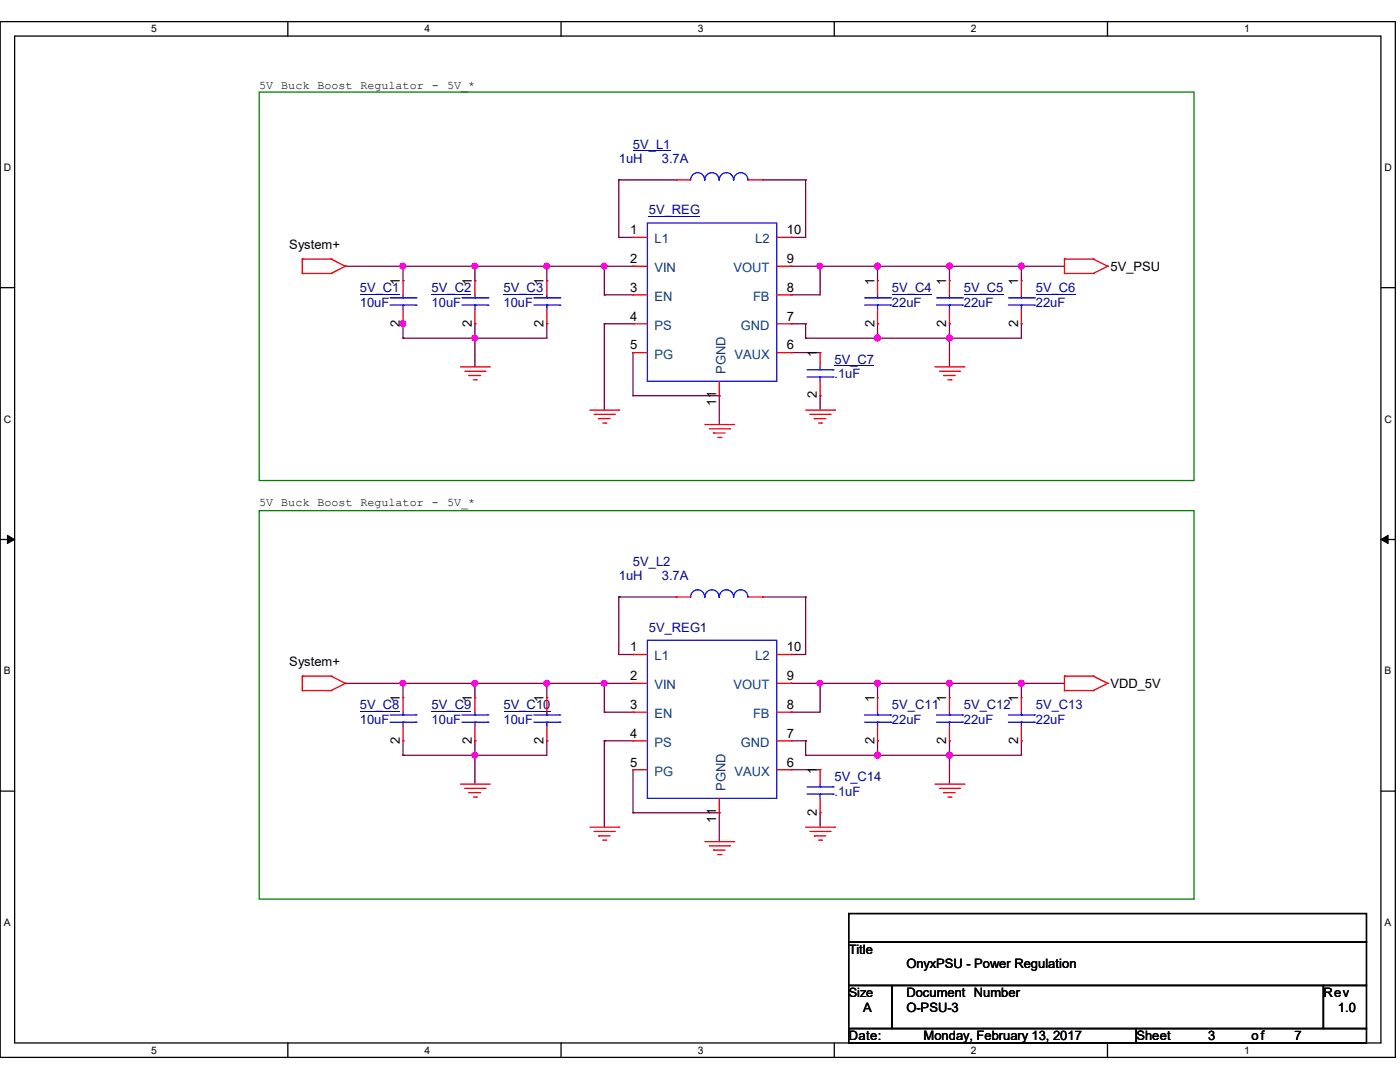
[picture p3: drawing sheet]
<svg xmlns="http://www.w3.org/2000/svg" width="279mm" height="216mm" viewBox="0 0 279 216" stroke-linecap="round" stroke-linejoin="round" font-family="sans-serif">
<path d="M0 4.3h278.5v206.7h-278.5zM2.9 7.2h272.7v200.9h-272.7z" fill="none" stroke="#000" stroke-width=".25"/>
<g fill="#fff">
<path d="M30.2 4.6h1.1v2.3h-1.1z"/>
<path d="M30.2 208.4h1.1v2.3h-1.1z"/>
</g>
<path d="M57.4 4.3v2.9M57.4 208.1v2.9" fill="none" stroke="#000" stroke-width=".25"/>
<g fill="#fff">
<path d="M84.7 4.6h1.1v2.3h-1.1z"/>
<path d="M84.7 208.4h1.1v2.3h-1.1z"/>
</g>
<path d="M112 4.3v2.9M112 208.1v2.9" fill="none" stroke="#000" stroke-width=".25"/>
<g fill="#fff">
<path d="M139.2 4.6h1.1v2.3h-1.1z"/>
<path d="M139.2 208.4h1.1v2.3h-1.1z"/>
</g>
<path d="M166.5 4.3v2.9M166.5 208.1v2.9" fill="none" stroke="#000" stroke-width=".25"/>
<g fill="#fff">
<path d="M193.8 4.6h1.1v2.3h-1.1z"/>
<path d="M193.8 208.4h1.1v2.3h-1.1z"/>
</g>
<path d="M221 4.3v2.9M221 208.1v2.9" fill="none" stroke="#000" stroke-width=".25"/>
<g fill="#fff">
<path d="M248.3 4.6h1.1v2.3h-1.1z"/>
<path d="M248.3 208.4h1.1v2.3h-1.1z"/>
<path d="M.8 32.3h1.4v2.2h-1.4z"/>
<path d="M276.3 32.3h1.4v2.2h-1.4z"/>
<path d="M.8 82.5h1.4v2.3h-1.4z"/>
<path d="M276.3 82.5h1.4v2.3h-1.4z"/>
</g>
<path d="M0 57.4h2.9M275.6 57.4h2.9" fill="none" stroke="#000" stroke-width=".25"/>
<g fill="#fff">
<path d="M.8 132.8h1.3v2.2h-1.3z"/>
<path d="M276.3 132.8h1.3v2.2h-1.3z"/>
</g>
<path d="M0 107.7h2.9M275.6 107.7h2.9" fill="none" stroke="#000" stroke-width=".25"/>
<path d="M1.5 106.8l1.4 .9-1.4 .8zM275.6 107.7l1.4-.9v1.7z" fill="#000" stroke="#000" stroke-width=".2"/>
<g fill="#fff">
<path d="M.8 183h1.3v2.2h-1.3z"/>
<path d="M276.3 183h1.3v2.2h-1.3z"/>
</g>
<path d="M0 157.9h2.9M275.6 157.9h2.9M169.4 182.3h103.3v5.7h-103.3zM169.4 188h103.3v8.6h-103.3zM169.4 196.6h8.6v8.6h-8.6zM178 196.6h86.1v8.6h-86.1zM264.1 196.6h8.6v8.6h-8.6zM169.4 205.2h57.4v2.9h-57.4zM226.8 205.2h45.9v2.9h-45.9z" fill="none" stroke="#000" stroke-width=".25"/>
<path d="M51.7 18.4h186.6v77.5h-186.6zM51.7 101.9h186.6v77.5h-186.6z" fill="none" stroke="#008000" stroke-width=".25"/>
<g fill="none" stroke="#800040" stroke-width=".25">
<path d="M123.5 35.9h.1M123.5 35.9v11.5M123.5 35.9h11.5M152.2 35.9h.1M152.2 35.9h8.6M160.8 35.9h.1M160.8 35.9v11.5h-2.9M68.9 53.1h.1M68.9 53.1h57.4M80.4 53.1h.1M80.4 56h.1M80.4 53.1v2.9"/>
<path d="M94.8 53.1h.1M94.8 56h.1M94.8 53.1v2.9M109.1 56h.1M109.1 53.1h.1M109.1 53.1v2.9M120.6 58.8h.1M120.6 53.1h.1M120.6 58.8h5.7M120.6 53.1v5.7M123.5 47.4h.1M123.5 47.4h2.8"/>
<path d="M157.9 53.1h.1M157.9 58.8h.1M157.9 47.4h.1M157.9 53.1h54.5M163.7 53.1h.1M163.7 53.1v5.7h-5.8M175.1 53.1h.1M175.1 53.1v2.9M189.5 53.1h.1M189.5 53.1v2.9M203.8 53.1h.1M203.8 53.1v2.9"/>
<path d="M80.4 67.5h.1M80.4 64.6h.1M80.4 64.3v3.2M94.8 67.5h.1M94.8 64.6h.1M94.8 64.6v8.6M109.1 64.6h.1M109.1 64.6v2.9h-28.7M120.6 64.6h.1M120.6 64.6h5.7M120.6 64.6v17.2M126.3 70.4h.1"/>
<path d="M126.3 79h.1M126.3 70.4v8.6M126.3 79h17.3M143.6 79h.1M143.6 79v5.7M157.9 70.4h.1M157.9 64.6h.1M157.9 70.4h5.8M157.9 64.6h2.9M160.8 67.5h.1M160.8 64.6h.1M160.8 64.6v2.9"/>
<path d="M163.7 79h.1M163.7 79v2.8M175.1 64.6h.1M175.1 67.5h.1M175.1 64.6v2.9M189.5 67.5h.1M189.5 64.6h.1M189.5 64.6v8.6M203.8 64.6h.1M203.8 64.6v2.9h-43M123.5 119.1h.1M123.5 119.1v11.5h2.8"/>
<path d="M123.5 119.1h11.5M152.2 119.1h.1M152.2 119.1h8.6M160.8 119.1h.1M160.8 119.1v11.5h-2.9M68.9 136.4h.1M68.9 136.4h57.4M80.4 136.4h.1M80.4 136.4v2.8M94.8 136.4h.1M94.8 136.4v2.8M109.1 136.4h.1"/>
<path d="M109.1 136.4v2.8M120.6 136.4h.1M120.6 136.4v5.7M126.3 130.6h.1M157.9 136.4h.1M157.9 130.6h.1M157.9 136.4h54.5M163.7 136.4h.1M163.7 136.4v5.7h-5.8M175.1 136.4h.1M175.1 136.4v2.8M189.5 136.4h.1"/>
<path d="M189.5 136.4v2.8M203.8 136.4h.1M203.8 136.4v2.8M80.4 150.7h.1M80.4 147.8h.1M80.4 147.8v2.9M94.8 147.8h.1M94.8 150.7h.1M94.8 147.8v8.7M109.1 147.8h.1M109.1 147.8v2.9h-28.7M120.6 147.8h.1"/>
<path d="M120.6 142.1h.1M120.6 147.8v17.3M120.6 147.8h5.7M120.6 142.1h5.7M126.3 153.6h.1M126.3 153.6v8.6M157.9 153.6h.1M157.9 142.1h.1M157.9 153.6h5.8M157.9 147.8h2.9M160.8 147.8h.1M160.8 150.7h.1"/>
<path d="M160.8 147.8v2.9M175.1 147.8h.1M175.1 150.7h.1M175.1 147.8v2.9M189.5 150.7h.1M189.5 147.8h.1M189.5 147.8v8.7M203.8 147.8h.1M203.8 147.8v2.9h-43M126.3 162.2h.1M126.3 162.2h17.3M143.6 162.2h.1"/>
<path d="M143.6 162.2v5.7M163.7 162.2h.1M163.7 162.2v2.9"/>
</g>
<g fill="#f0f" stroke="#f0f" stroke-width=".25">
<circle cx="109.1" cy="53.1" r=".55"/>
<circle cx="94.7" cy="53.1" r=".55"/>
<circle cx="189.5" cy="53.1" r=".57"/>
<circle cx="175.1" cy="53.1" r=".57"/>
<circle cx="163.6" cy="53.1" r=".55"/>
<circle cx="120.6" cy="53.1" r=".55"/>
<circle cx="80.4" cy="64.6" r=".55"/>
<circle cx="94.7" cy="67.4" r=".55"/>
<circle cx="80.4" cy="53.1" r=".55"/>
<circle cx="203.8" cy="53.1" r=".57"/>
<circle cx="189.5" cy="67.4" r=".57"/>
<circle cx="175.1" cy="67.4" r=".57"/>
<circle cx="109.1" cy="136.3" r=".55"/>
<circle cx="94.7" cy="136.3" r=".55"/>
<circle cx="163.6" cy="136.3" r=".55"/>
<circle cx="189.5" cy="136.3" r=".57"/>
<circle cx="175.1" cy="136.3" r=".57"/>
<circle cx="120.6" cy="136.3" r=".55"/>
<circle cx="94.7" cy="150.7" r=".55"/>
<circle cx="80.4" cy="136.3" r=".55"/>
<circle cx="203.8" cy="136.3" r=".57"/>
<circle cx="189.5" cy="150.7" r=".57"/>
<circle cx="175.1" cy="150.7" r=".57"/>
</g>
<g fill="none" stroke="#f00" stroke-width=".25">
<path d="M135 35.9h.1M135 35.9h2.8M149.3 35.9h2.9M152.2 35.9h.1M60.3 54.6h.1M60.3 51.7h.1M60.3 51.7h5.8M60.3 54.6h5.8M60.3 51.7v2.9M66.1 51.7h.1M66.1 54.6h.1M66.1 51.7l2.8 1.4"/>
<path d="M68.9 53.1h.1M68.9 53.1l-2.8 1.5M80.4 56h.1M80.4 56v2.8M94.8 56h.1M94.8 56v2.8M109.1 56h.1M109.1 56v2.8M126.3 47.4h.1M126.3 53.1h.1M126.3 58.8h.1M126.3 47.4h2.9"/>
<path d="M126.3 53.1h2.9M126.3 58.8h2.9M155 47.4h2.9M155 53.1h2.9M155 58.8h2.9M157.9 47.4h.1M157.9 58.8h.1M157.9 53.1h.1M175.1 56h.1M175.1 56v2.8M189.5 56h.1M189.5 56v2.8"/>
<path d="M203.8 56h.1M203.8 56v2.8M212.4 54.6h.1M212.4 51.7h.1M212.4 51.7h5.8M212.4 54.6h5.8M212.4 51.7v2.9M218.2 51.7h.1M218.2 54.6h.1M218.2 51.7l2.9 1.4M221.1 53.1h.1M221.1 53.1l-2.9 1.5"/>
<path d="M80.4 64.6h.1M80.4 61.7v2.9M91.9 73.2h5.7M92.8 74.1h4M93.6 74.9h.1M93.6 74.9h2.3M94.5 75.8h.5M94.8 64.6h.1M94.8 61.7v2.9M95 75.8h.1M96.8 74.1h.1M97.6 73.2h.1"/>
<path d="M109.1 64.6h.1M109.1 61.7v2.9M126.3 64.6h.1M126.3 70.4h.1M126.3 64.6h2.9M126.3 70.4h2.9M143.6 79h.1M143.6 76.1v2.9M155 64.6h2.9M155 70.4h2.9M157.9 70.4h.1M157.9 64.6h.1"/>
<path d="M163.7 70.4h.1M163.7 79h.1M163.7 70.4v2.8M163.7 76.1v2.9M175.1 64.6h.1M175.1 61.7v2.9M186.6 73.2h5.8M187.5 74.1h4M188.3 74.9h.1M188.3 74.9h2.3M189.2 75.8h.6M189.5 64.6h.1"/>
<path d="M189.5 61.7v2.9M189.8 75.8h.1M191.5 74.1h.1M192.4 73.2h.1M203.8 64.6h.1M203.8 61.7v2.9M117.7 81.8h5.8M118.6 82.7h4M119.5 83.5h.1M119.5 83.5h2.3M120.3 84.4h.6M120.9 84.4h.1"/>
<path d="M122.6 82.7h.1M123.5 81.8h.1M140.7 84.7h5.7M141.6 85.6h4M142.4 86.4h.1M142.4 86.4h2.3M143.3 87.3h.5M143.8 87.3h.1M145.6 85.6h.1M146.4 84.7h.1M160.8 81.8h5.7M161.6 82.7h4.1"/>
<path d="M162.5 83.5h.1M162.5 83.5h2.3M163.4 84.4h.6M164 84.4h.1M165.7 82.7h.1M166.5 81.8h.1M135 119.1h.1M135 119.1h2.8M149.3 119.1h2.9M152.2 119.1h.1M60.3 137.8h.1M60.3 134.9h.1"/>
<path d="M60.3 134.9v2.9M60.3 134.9h5.8M60.3 137.8h5.8M66.1 134.9h.1M66.1 137.8h.1M66.1 134.9l2.8 1.5M68.9 136.4h.1M68.9 136.4l-2.8 1.4M80.4 139.2h.1M80.4 139.2v2.9M94.8 139.2h.1M94.8 139.2v2.9"/>
<path d="M109.1 139.2h.1M109.1 139.2v2.9M126.3 130.6h.1M126.3 136.4h.1M126.3 130.6h2.9M126.3 136.4h2.9M155 130.6h2.9M155 136.4h2.9M157.9 130.6h.1M157.9 136.4h.1M175.1 139.2h.1M175.1 139.2v2.9"/>
<path d="M189.5 139.2h.1M189.5 139.2v2.9M203.8 139.2h.1M203.8 139.2v2.9M212.4 137.8h.1M212.4 134.9h.1M212.4 134.9v2.9M212.4 134.9h5.8M212.4 137.8h5.8M218.2 134.9h.1M218.2 137.8h.1M218.2 134.9l2.9 1.5"/>
<path d="M221.1 136.4h.1M221.1 136.4l-2.9 1.4M80.4 147.8h.1M80.4 144.9v2.9M91.9 156.5h5.7M92.8 157.3h4M93.6 158.2h.1M93.6 158.2h2.3M94.5 159h.5M94.8 147.8h.1M94.8 144.9v2.9M95 159h.1"/>
<path d="M96.8 157.3h.1M97.6 156.5h.1M109.1 147.8h.1M109.1 144.9v2.9M126.3 142.1h.1M126.3 147.8h.1M126.3 153.6h.1M126.3 142.1h2.9M126.3 147.8h2.9M126.3 153.6h2.9M143.6 159.3v2.9M155 142.1h2.9"/>
<path d="M155 147.8h2.9M155 153.6h2.9M157.9 153.6h.1M157.9 147.8h.1M157.9 142.1h.1M163.7 153.6h.1M163.7 153.6v2.9M163.7 159.3v2.9M175.1 147.8h.1M175.1 144.9v2.9M186.6 156.5h5.8M187.5 157.3h4"/>
<path d="M188.3 158.2h.1M188.3 158.2h2.3M189.2 159h.6M189.5 147.8h.1M189.5 144.9v2.9M189.8 159h.1M191.5 157.3h.1M192.4 156.5h.1M203.8 147.8h.1M203.8 144.9v2.9M117.7 165.1h5.8M118.6 165.9h4"/>
<path d="M119.5 166.8h.1M119.5 166.8h2.3M120.3 167.6h.6M120.9 167.6h.1M122.6 165.9h.1M123.5 165.1h.1M140.7 167.9h5.7M141.6 168.8h4M142.4 169.6h.1M142.4 169.6h2.3M143.3 170.5h.5M143.6 162.2h.1"/>
<path d="M143.8 170.5h.1M145.6 168.8h.1M146.4 167.9h.1M160.8 165.1h5.7M161.6 165.9h4.1M162.5 166.8h.1M162.5 166.8h2.3M163.4 167.6h.6M163.7 162.2h.1M164 167.6h.1M165.7 165.9h.1M166.5 165.1h.1"/>
</g>
<g fill="none" stroke="#00f" stroke-width=".25">
<path d="M137.8 35.9a1.4 1.4 0 0 1 1.4-1.4 1.4 1.4 0 0 1 1.4 1.4M140.7 35.9a1.42 1.42 0 0 1 1.4-1.4 1.42 1.42 0 0 1 1.4 1.4M143.6 35.9a1.42 1.42 0 0 1 1.4-1.4 1.42 1.42 0 0 1 1.4 1.4M146.4 35.9a1.42 1.42 0 0 1 1.4-1.4 1.42 1.42 0 0 1 1.5 1.4M77.9 59.4h5.1M80.4 59.4h.1M80.4 58.8v.6M83 59.4h.1M92.2 59.4h5.2M94.8 59.4h.1M94.8 58.8v.6M97.4 59.4h.1"/>
<path d="M106.6 59.4h5.1M109.1 59.4h.1M109.1 58.8v.6M111.7 59.4h.1M129.2 44.5h25.8v31.6h-25.8zM172.6 59.4h5.1M175.1 59.4h.1M175.1 58.8v.6M177.7 59.4h.1M186.9 59.4h5.2M189.5 59.4h.1M189.5 58.8v.6"/>
<path d="M192.1 59.4h.1M201.3 59.4h5.1M203.8 59.4h.1M203.8 58.8v.6M206.4 59.4h.1M77.9 60.9h5.1M80.4 60.9h.1M80.4 60.9v.8M83 60.9h.1M92.2 60.9h5.2M94.8 60.9h.1M94.8 60.9v.8"/>
<path d="M97.4 60.9h.1M106.6 60.9h5.1M109.1 60.9h.1M109.1 60.9v.8M111.7 60.9h.1M161.1 75.2h5.1M161.1 73.8h5.1M163.7 73.8h.1M163.7 75.2h.1M163.7 73.2v.6M163.7 75.2v.9M166.2 75.2h.1"/>
<path d="M166.2 73.8h.1M172.6 60.9h5.1M175.1 60.9h.1M175.1 60.9v.8M177.7 60.9h.1M186.9 60.9h5.2M189.5 60.9h.1M189.5 60.9v.8M192.1 60.9h.1M201.3 60.9h5.1M203.8 60.9h.1M203.8 60.9v.8"/>
<path d="M206.4 60.9h.1M137.8 119.1a1.4 1.4 0 0 1 1.4-1.4 1.4 1.4 0 0 1 1.4 1.4M140.7 119.1a1.42 1.42 0 0 1 1.4-1.4 1.42 1.42 0 0 1 1.4 1.4M143.6 119.1a1.42 1.42 0 0 1 1.4-1.4 1.42 1.42 0 0 1 1.4 1.4M146.4 119.1a1.42 1.42 0 0 1 1.4-1.4 1.42 1.42 0 0 1 1.5 1.4M129.2 127.8h25.8v31.5h-25.8zM77.9 144.1h5.1M77.9 142.7h5.1M80.4 142.7h.1M80.4 144.1h.1M80.4 142.1v.6M80.4 144.1v.8"/>
<path d="M83 144.1h.1M83 142.7h.1M92.2 144.1h5.2M92.2 142.7h5.2M94.8 142.7h.1M94.8 144.1h.1M94.8 142.1v.6M94.8 144.1v.8M97.4 144.1h.1M97.4 142.7h.1M106.6 144.1h5.1M106.6 142.7h5.1"/>
<path d="M109.1 142.7h.1M109.1 144.1h.1M109.1 142.1v.6M109.1 144.1v.8M111.7 144.1h.1M111.7 142.7h.1M161.1 158.5h5.1M161.1 157h5.1M163.7 157h.1M163.7 158.5h.1M163.7 156.5v.5M163.7 158.5v.8"/>
<path d="M166.2 158.5h.1M166.2 157h.1M172.6 144.1h5.1M172.6 142.7h5.1M175.1 142.7h.1M175.1 144.1h.1M175.1 142.1v.6M175.1 144.1v.8M177.7 144.1h.1M177.7 142.7h.1M186.9 144.1h5.2M186.9 142.7h5.2"/>
<path d="M189.5 142.7h.1M189.5 144.1h.1M189.5 142.1v.6M189.5 144.1v.8M192.1 144.1h.1M192.1 142.7h.1M201.3 144.1h5.1M201.3 142.7h5.1M203.8 142.7h.1M203.8 144.1h.1M203.8 142.1v.6M203.8 144.1v.8"/>
<path d="M206.4 144.1h.1M206.4 142.7h.1"/>
</g>
<path d="M126.3 30h7.5M71.8 58.7h7.9M86.1 58.7h8M100.5 58.7h7.9M129.5 43.1h10.2M178 58.7h7.9M192.4 58.7h7.9M206.7 58.7h7.9M166.5 73h8M71.8 141.9h7.9M86.1 141.9h8M100.5 141.9h9.4" fill="none" stroke="#000080" stroke-width=".2"/>
<g font-size="2.6" fill="#000080">
<text x="126.3" y="29.6">5V_L1</text>
<text x="123.5" y="32.5">1uH</text>
<text x="132.1" y="32.5">3.7A</text>
<text x="129.5" y="42.8">5V_REG</text>
<text x="71.8" y="58.3">5V_C1</text>
<text x="86.1" y="58.3">5V_C2</text>
<text x="100.5" y="58.3">5V_C3</text>
<text x="178" y="58.3">5V_C4</text>
<text x="192.4" y="58.3">5V_C5</text>
<text x="206.7" y="58.3">5V_C6</text>
<text x="71.8" y="61.2">10uF</text>
<text x="86.1" y="61.2">10uF</text>
<text x="100.5" y="61.2">10uF</text>
<text x="178" y="61.2">22uF</text>
<text x="192.4" y="61.2">22uF</text>
<text x="206.7" y="61.2">22uF</text>
<text x="166.5" y="72.7">5V_C7</text>
<text x="166.5" y="75.5">.1uF</text>
<text x="126.3" y="112.9">5V_L2</text>
<text x="123.5" y="115.7">1uH</text>
<text x="132.1" y="115.7">3.7A</text>
<text x="129.5" y="126.1">5V_REG1</text>
<text x="71.8" y="141.6">5V_C8</text>
<text x="86.1" y="141.6">5V_C9</text>
<text x="100.5" y="141.6">5V_C10</text>
<text x="178" y="141.6">5V_C11</text>
<text x="192.4" y="141.6">5V_C12</text>
<text x="206.7" y="141.6">5V_C13</text>
<text x="71.8" y="144.4">10uF</text>
<text x="86.1" y="144.4">10uF</text>
<text x="100.5" y="144.4">10uF</text>
<text x="178" y="144.4">22uF</text>
<text x="192.4" y="144.4">22uF</text>
<text x="206.7" y="144.4">22uF</text>
<text x="166.5" y="155.9">5V_C14</text>
<text x="166.5" y="158.8">.1uF</text>
</g>
<g font-size="2.6">
<text x="125.8" y="46.7">1</text>
<text x="157" y="46.7">10</text>
<text x="57.7" y="49.7">System+</text>
<text x="125.8" y="52.5">2</text>
<text x="157" y="52.5">9</text>
<text x="79.8" y="56.9" transform="rotate(-90 79.8 56.9)">1</text>
<text x="94.1" y="56.9" transform="rotate(-90 94.1 56.9)">1</text>
<text x="108.5" y="56.9" transform="rotate(-90 108.5 56.9)">1</text>
<text x="125.8" y="58.2">3</text>
<text x="157" y="58.2">8</text>
<text x="174.5" y="56.9" transform="rotate(-90 174.5 56.9)">1</text>
<text x="188.8" y="56.9" transform="rotate(-90 188.8 56.9)">1</text>
<text x="203.2" y="56.9" transform="rotate(-90 203.2 56.9)">1</text>
<text x="221.6" y="54">5V_PSU</text>
<text x="79.8" y="65.2" transform="rotate(-90 79.8 65.2)">2</text>
<text x="94.1" y="65.2" transform="rotate(-90 94.1 65.2)">2</text>
<text x="108.5" y="65.2" transform="rotate(-90 108.5 65.2)">2</text>
<text x="125.8" y="64">4</text>
<text x="157" y="64">7</text>
<text x="174.5" y="65.2" transform="rotate(-90 174.5 65.2)">2</text>
<text x="188.8" y="65.2" transform="rotate(-90 188.8 65.2)">2</text>
<text x="203.2" y="65.2" transform="rotate(-90 203.2 65.2)">2</text>
<text x="125.8" y="69.7">5</text>
<text x="157" y="69.7">6</text>
<text x="163" y="71.2" transform="rotate(-90 163 71.2)">1</text>
<text x="142.9" y="80.9" transform="rotate(-90 142.9 80.9)">11</text>
<text x="163" y="79.5" transform="rotate(-90 163 79.5)">2</text>
<text x="125.8" y="130">1</text>
<text x="157" y="130">10</text>
<text x="57.7" y="132.9">System+</text>
<text x="125.8" y="135.7">2</text>
<text x="157" y="135.7">9</text>
<text x="221.6" y="137.2">VDD_5V</text>
<text x="79.8" y="140.1" transform="rotate(-90 79.8 140.1)">1</text>
<text x="94.1" y="140.1" transform="rotate(-90 94.1 140.1)">1</text>
<text x="108.5" y="140.1" transform="rotate(-90 108.5 140.1)">1</text>
<text x="125.8" y="141.5">3</text>
<text x="157" y="141.5">8</text>
<text x="174.5" y="140.1" transform="rotate(-90 174.5 140.1)">1</text>
<text x="188.8" y="140.1" transform="rotate(-90 188.8 140.1)">1</text>
<text x="203.2" y="140.1" transform="rotate(-90 203.2 140.1)">1</text>
<text x="79.8" y="148.4" transform="rotate(-90 79.8 148.4)">2</text>
<text x="94.1" y="148.4" transform="rotate(-90 94.1 148.4)">2</text>
<text x="108.5" y="148.4" transform="rotate(-90 108.5 148.4)">2</text>
<text x="125.8" y="147.2">4</text>
<text x="157" y="147.2">7</text>
<text x="174.5" y="148.4" transform="rotate(-90 174.5 148.4)">2</text>
<text x="188.8" y="148.4" transform="rotate(-90 188.8 148.4)">2</text>
<text x="203.2" y="148.4" transform="rotate(-90 203.2 148.4)">2</text>
<text x="125.8" y="152.9">5</text>
<text x="157" y="152.9">6</text>
<text x="163" y="154.5" transform="rotate(-90 163 154.5)">1</text>
<text x="142.9" y="164.2" transform="rotate(-90 142.9 164.2)">11</text>
<text x="163" y="162.7" transform="rotate(-90 163 162.7)">2</text>
<text x="169.4" y="190.3">Title</text>
<text x="180.9" y="193.2">OnyxPSU - Power Regulation</text>
<text x="172.3" y="201.8">A</text>
<text x="180.9" y="201.8">O-PSU-3</text>
<text x="180.9" y="199">Document Number</text>
<text x="264.1" y="199">Rev</text>
<text x="267" y="201.8">1.0</text>
<text x="169.4" y="207.6">Date:</text>
<text x="184.3" y="207.6">Monday, February 13, 2017</text>
<text x="226.8" y="207.6">Sheet</text>
<text x="241.1" y="207.6">3</text>
<text x="249.8" y="207.6">of</text>
<text x="258.3" y="207.6">7</text>
</g>
<g font-size="2.6" fill="#004080">
<text x="130.6" y="48.6">L1</text>
<text x="150.7" y="48.6">L2</text>
<text x="130.6" y="54.3">VIN</text>
<text x="146.4" y="54.3">VOUT</text>
<text x="130.6" y="60">EN</text>
<text x="130.6" y="65.8">PS</text>
<text x="147.9" y="65.8">GND</text>
<text x="150.3" y="60">FB</text>
<text x="130.6" y="71.5">PG</text>
<text x="146.6" y="71.5">VAUX</text>
<text x="144.8" y="74.6" transform="rotate(-90 144.8 74.6)">PGND</text>
<text x="130.6" y="131.8">L1</text>
<text x="150.7" y="131.8">L2</text>
<text x="130.6" y="137.5">VIN</text>
<text x="146.4" y="137.5">VOUT</text>
<text x="130.6" y="143.3">EN</text>
<text x="150.3" y="143.3">FB</text>
<text x="130.6" y="149">PS</text>
<text x="147.9" y="149">GND</text>
<text x="130.6" y="154.8">PG</text>
<text x="146.6" y="154.8">VAUX</text>
<text x="144.8" y="157.9" transform="rotate(-90 144.8 157.9)">PGND</text>
</g>
<text font-size="2.5" x="169.4" y="198.9">Size</text>
<g font-size="2.3">
<text x="51.7" y="17.7">5V Buck Boost Regulator</text>
<text x="86.2" y="17.7">-</text>
<text x="89.2" y="17.7">5V_*</text>
<text x="51.7" y="101">5V Buck Boost Regulator</text>
<text x="86.2" y="101">-</text>
<text x="89.2" y="101">5V_*</text>
</g>
<g font-size="2.1">
<text x="30.2" y="6.4">5</text>
<text x="84.7" y="6.4">4</text>
<text x="139.2" y="6.4">3</text>
<text x="193.8" y="6.4">2</text>
<text x="248.3" y="6.4">1</text>
<text x=".8" y="34.1">D</text>
<text x="276.3" y="34.1">D</text>
<text x=".8" y="84.3">C</text>
<text x="276.3" y="84.3">C</text>
<text x=".8" y="134.6">B</text>
<text x="276.3" y="134.6">B</text>
<text x=".8" y="184.8">A</text>
<text x="276.3" y="184.8">A</text>
<text x="30.2" y="210.2">5</text>
<text x="84.7" y="210.2">4</text>
<text x="139.2" y="210.2">3</text>
<text x="193.8" y="210.2">2</text>
<text x="248.3" y="210.2">1</text>
</g>
</svg>
